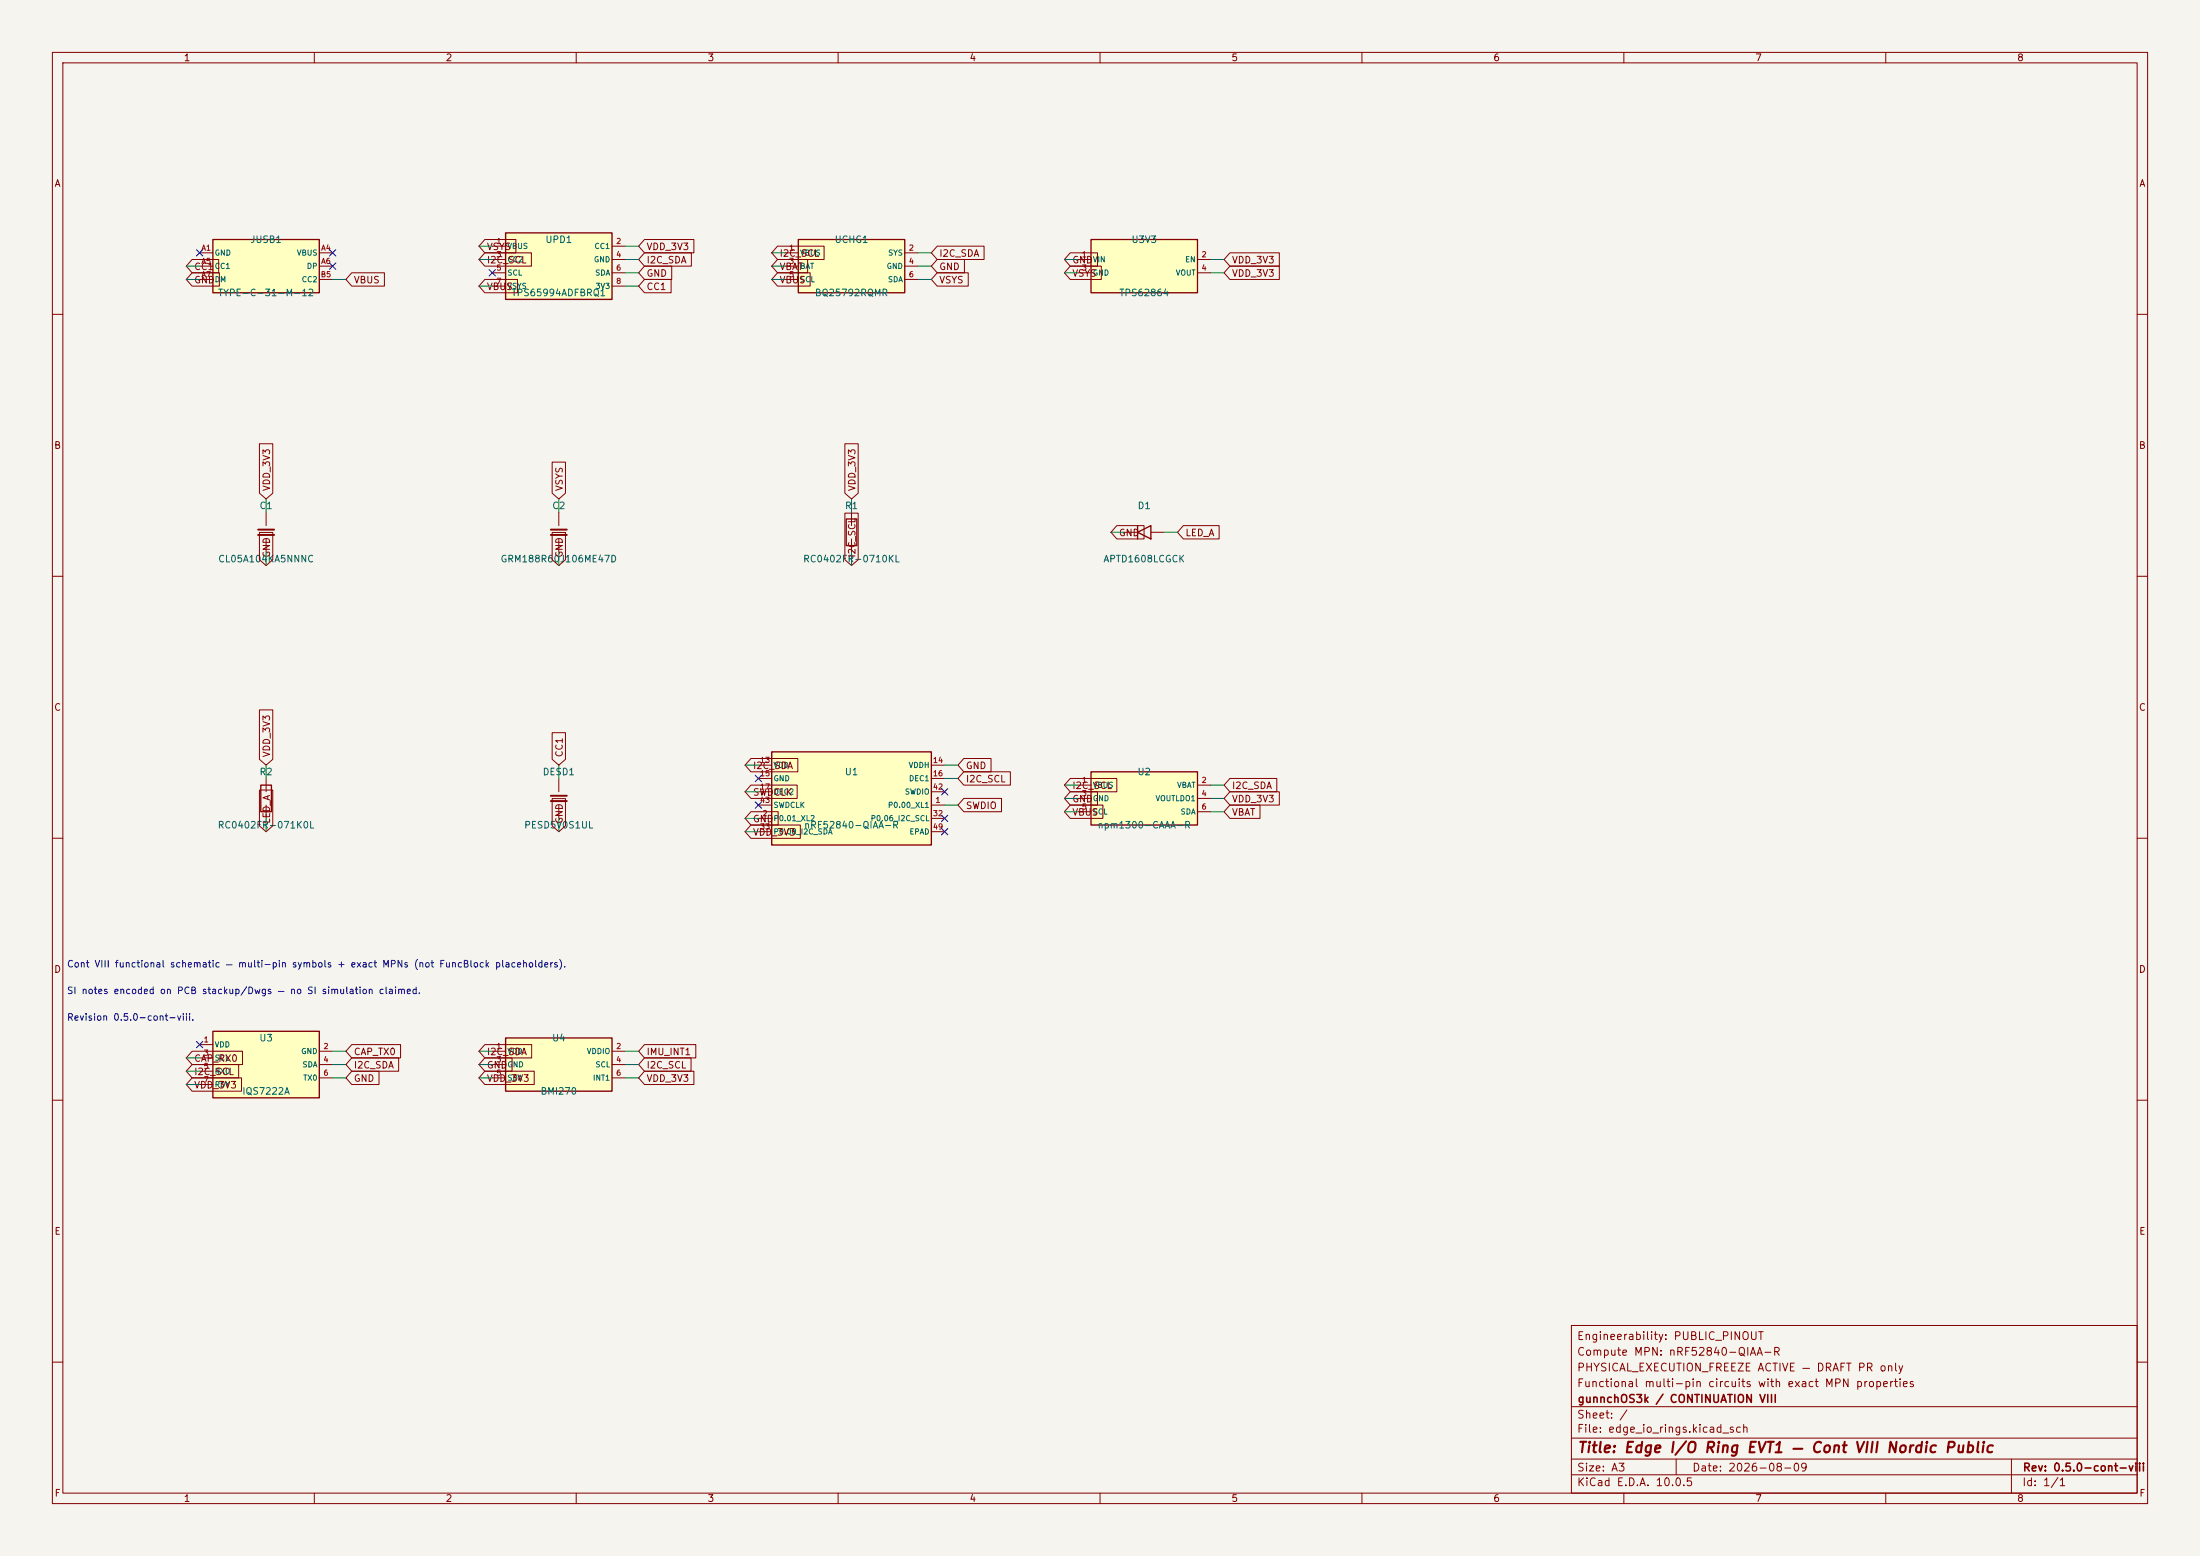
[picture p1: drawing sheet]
<svg xmlns="http://www.w3.org/2000/svg" width="420mm" height="297mm" viewBox="0 0 420 297" stroke-linecap="round" stroke-linejoin="round" font-family="sans-serif">
<path d="M0 0h420v297h-420z" fill="#f5f4ef" stroke="#f5f4ef" stroke-width=".19"/>
<g fill="none" stroke="#840000" stroke-width=".19">
<path d="M10 10h400v277h-400zM12 12h396v273h-396zM60 10v2M110 10v2M160 10v2M210 10v2M260 10v2M310 10v2M360 10v2M10 60h2M408 60h2M10 110h2"/>
<path d="M408 110h2M10 160h2M408 160h2M10 210h2M408 210h2M300 253h108v32h-108zM10 260h2M300 278.5h108M300 274.5h108M300 268.5h108M320 278.5v3M384 278.5v6.5"/>
<path d="M408 260h2M60 285v2M110 285v2M160 285v2M210 285v2M260 285v2M300 281.5h108M310 285v2M360 285v2"/>
</g>
<path d="M96.5 44.5h20.3v12.7h-20.3z" fill="#ffffc2"/>
<path d="M96.5 44.5h20.3v12.7h-20.3z" fill="none" stroke="#840000" stroke-width=".25"/>
<path d="M94 47h2.5M94 49.5h2.5M94 52.1h2.5M94 54.6h2.5M116.8 47h2.6M116.8 49.5h2.6M116.8 52.1h2.6M116.8 54.6h2.6" fill="none" stroke="#840000" stroke-width=".19"/>
<path d="M40.6 196.9h20.4v12.7h-20.4z" fill="#ffffc2"/>
<path d="M40.6 196.9h20.4v12.7h-20.4z" fill="none" stroke="#840000" stroke-width=".25"/>
<path d="M106.7 148.6v2.5M106.7 153.7v2.5M38.1 199.4h2.5M38.1 201.9h2.5M38.1 204.5h2.5M38.1 207h2.5M61 200.7h2.5M61 203.2h2.5M61 205.7h2.5" fill="none" stroke="#840000" stroke-width=".19"/>
<path d="M105.2 151.9h3M105.2 152.9h3" fill="none" stroke="#840000" stroke-width=".37"/>
<path d="M208.3 147.3h20.3v10.2h-20.3z" fill="#ffffc2"/>
<path d="M217.2 101.6l2.5-1.3v2.6zM217.2 100.3v2.6M208.3 147.3h20.3v10.2h-20.3z" fill="none" stroke="#840000" stroke-width=".25"/>
<path d="M214.6 101.6h2.6M219.7 101.6h2.5M205.7 149.9h2.6M205.7 152.4h2.6M205.7 154.9h2.6M228.6 149.9h2.5M228.6 152.4h2.5M228.6 154.9h2.5" fill="none" stroke="#840000" stroke-width=".19"/>
<path d="M40.6 45.7h20.4v10.2h-20.4z" fill="#ffffc2"/>
<path d="M40.6 45.7h20.4v10.2h-20.4z" fill="none" stroke="#840000" stroke-width=".25"/>
<path d="M38.1 48.3h2.5M38.1 50.8h2.5M38.1 53.3h2.5M61 48.3h2.5M61 50.8h2.5M61 53.3h2.5" fill="none" stroke="#840000" stroke-width=".19"/>
<path d="M147.3 143.5h30.5v17.8h-30.5z" fill="#ffffc2"/>
<path d="M161.5 99.1h2.1v5h-2.1zM147.3 143.5h30.5v17.8h-30.5z" fill="none" stroke="#840000" stroke-width=".25"/>
<g fill="none" stroke="#840000" stroke-width=".19">
<path d="M162.6 97.8v2.5M162.6 102.9v2.5M144.8 153.7h2.5M144.8 156.2h2.5M144.8 146.1h2.5M144.8 148.6h2.5M144.8 151.1h2.5M144.8 158.8h2.5M177.8 153.7h2.5M177.8 156.2h2.5M177.8 146.1h2.5M177.8 148.6h2.5"/>
<path d="M177.8 151.1h2.5M177.8 158.8h2.5"/>
</g>
<path d="M96.5 198.1h20.3v10.2h-20.3z" fill="#ffffc2"/>
<path d="M49.8 149.9h2v5h-2zM96.5 198.1h20.3v10.2h-20.3z" fill="none" stroke="#840000" stroke-width=".25"/>
<path d="M50.8 97.8v2.5M106.7 97.8v2.5M50.8 102.9v2.5M106.7 102.9v2.5M50.8 148.6v2.5M50.8 153.7v2.5M94 200.7h2.5M94 203.2h2.5M94 205.7h2.5M116.8 200.7h2.6M116.8 203.2h2.6M116.8 205.7h2.6" fill="none" stroke="#840000" stroke-width=".19"/>
<path d="M49.3 101.1h3M49.3 102.1h3M105.2 101.1h3M105.2 102.1h3" fill="none" stroke="#840000" stroke-width=".37"/>
<path d="M208.3 45.7h20.3v10.2h-20.3z" fill="#ffffc2"/>
<path d="M208.3 45.7h20.3v10.2h-20.3z" fill="none" stroke="#840000" stroke-width=".25"/>
<path d="M205.7 49.5h2.6M205.7 52.1h2.6M228.6 49.5h2.5M228.6 52.1h2.5" fill="none" stroke="#840000" stroke-width=".19"/>
<path d="M152.4 45.7h20.3v10.2h-20.3z" fill="#ffffc2"/>
<path d="M152.4 45.7h20.3v10.2h-20.3z" fill="none" stroke="#840000" stroke-width=".25"/>
<g fill="none" stroke="#840000" stroke-width=".19">
<path d="M36.7 49.5h5.1v2.6h-5.1l-1.1-1.3zM36.7 52.1h5.2v2.5h-5.2l-1.1-1.3zM67.2 52.1h6.2v2.5h-6.2l-1.2-1.3zM92.6 45.7h5.9v2.6h-5.9l-1.2-1.3zM92.6 48.3h8.8v2.5h-8.8l-1.2-1.3zM92.6 53.3h6.2v2.6h-6.2l-1.2-1.3zM123 53.3h5.1v2.6h-5.1l-1.1-1.3zM123 50.8h5.2v2.5h-5.2l-1.1-1.2zM123 48.3h9v2.5h-9l-1.1-1.3zM123 45.7h9.5v2.6h-9.5l-1.1-1.3zM148.4 47h8.9v2.5h-8.9l-1.1-1.2zM148.4 52.1h6.3v2.5h-6.3l-1.1-1.3z"/>
<path d="M148.4 49.5h5.8v2.6h-5.8l-1.1-1.3zM149.9 48.3h2.5M149.9 50.8h2.5M149.9 53.3h2.5M172.7 48.3h2.6M172.7 50.8h2.6M172.7 53.3h2.6M178.9 52.1h5.9v2.5h-5.9l-1.1-1.3zM178.9 49.5h5.2v2.6h-5.2l-1.1-1.3zM178.9 47h9v2.5h-9l-1.1-1.2zM204.3 50.8h5.9v2.5h-5.9l-1.1-1.2zM204.3 48.3h5.2v2.5h-5.2l-1.1-1.3z"/>
<path d="M234.8 50.8h9.4v2.5h-9.4l-1.1-1.2zM234.8 48.3h9.4v2.5h-9.4l-1.1-1.3zM49.5 84.7h2.6v9.4l-1.3 1.2-1.3-1.2zM105.4 88.2h2.6v5.9l-1.3 1.2-1.3-1.2zM161.3 84.7h2.5v9.4l-1.2 1.2-1.3-1.2zM161.3 97.9h2.5v8.9l-1.2 1.2-1.3-1.2zM49.5 101.6h2.6v5.2l-1.3 1.2-1.3-1.2zM105.4 101.6h2.6v5.2l-1.3 1.2-1.3-1.2zM213.2 100.3h5.2v2.6h-5.2l-1.1-1.3zM225.9 100.3h6.8v2.6h-6.8l-1.1-1.3zM49.5 135.5h2.6v9.4l-1.3 1.2-1.3-1.2zM105.4 139.9h2.6v5l-1.3 1.2-1.3-1.2z"/>
<path d="M49.5 150.8h2.6v6.8l-1.3 1.2-1.3-1.2zM105.4 152.4h2.6v5.2l-1.3 1.2-1.3-1.2zM143.4 154.9h5.2v2.6h-5.2l-1.2-1.3zM143.4 157.5h9.4v2.5h-9.4l-1.2-1.2zM143.4 144.8h8.9v2.5h-8.9l-1.2-1.2zM143.4 149.9h8.8v2.5h-8.8l-1.2-1.3zM184 147.3h8.9v2.6h-8.9l-1.1-1.3zM184 144.8h5.2v2.5h-5.2l-1.1-1.2zM184 152.4h7.2v2.5h-7.2l-1.1-1.2zM204.3 148.6h8.9v2.5h-8.9l-1.1-1.2zM204.3 153.7h6.2v2.5h-6.2l-1.1-1.3zM204.3 151.1h5.2v2.6h-5.2l-1.1-1.3z"/>
<path d="M234.8 148.6h8.9v2.5h-8.9l-1.1-1.2zM234.8 151.1h9.4v2.6h-9.4l-1.1-1.3zM234.8 153.7h5.7v2.5h-5.7l-1.1-1.3zM67.2 199.4h9.3v2.5h-9.3l-1.2-1.2zM92.6 199.4h8.9v2.5h-8.9l-1.2-1.2zM123 199.4h9.8v2.5h-9.8l-1.1-1.2zM36.7 200.7h9.6v2.5h-9.6l-1.1-1.3zM36.7 203.2h8.9v2.5h-8.9l-1.1-1.2zM36.7 205.7h9.4v2.6h-9.4l-1.1-1.3zM67.2 201.9h8.9v2.6h-8.9l-1.2-1.3zM67.2 204.5h5.2v2.5h-5.2l-1.2-1.3zM92.6 204.5h9.4v2.5h-9.4l-1.2-1.3z"/>
<path d="M92.6 201.9h5.2v2.6h-5.2l-1.2-1.3zM123 201.9h8.9v2.6h-8.9l-1.1-1.3zM123 204.5h9.5v2.5h-9.5l-1.1-1.3z"/>
</g>
<g fill="none" stroke="#009600" stroke-width=".19">
<path d="M35.6 53.3h2.5M35.6 50.8h2.5M63.5 53.3h2.5M91.4 54.6h2.6M91.4 47h2.6M91.4 49.5h2.6M119.4 54.6h2.5M119.4 47h2.5M119.4 49.5h2.5M119.4 52.1h2.5M147.3 53.3h2.6M147.3 50.8h2.6"/>
<path d="M147.3 48.3h2.6M175.3 53.3h2.5M175.3 50.8h2.5M175.3 48.3h2.5M203.2 49.5h2.5M203.2 52.1h2.5M231.1 49.5h2.6M231.1 52.1h2.6M50.8 95.3v2.5M106.7 95.3v2.5M162.6 95.3v2.5M50.8 105.4v2.6"/>
<path d="M106.7 105.4v2.6M162.6 105.4v2.6M212.1 101.6h2.5M222.2 101.6h2.6M50.8 146.1v2.5M50.8 156.2v2.6M106.7 146.1v2.5M106.7 156.2v2.6M142.2 146.1h2.6M142.2 158.8h2.6M142.2 156.2h2.6M142.2 151.1h2.6"/>
<path d="M180.3 146.1h2.6M180.3 153.7h2.6M180.3 148.6h2.6M203.2 154.9h2.5M203.2 152.4h2.5M203.2 149.9h2.5M231.1 154.9h2.6M231.1 152.4h2.6M231.1 149.9h2.6M35.6 204.5h2.5M35.6 201.9h2.5M35.6 207h2.5"/>
<path d="M63.5 203.2h2.5M63.5 205.7h2.5M63.5 200.7h2.5M91.4 203.2h2.6M91.4 205.7h2.6M91.4 200.7h2.6M119.4 203.2h2.5M119.4 205.7h2.5M119.4 200.7h2.5"/>
</g>
<g fill="none" stroke="#000084" stroke-width=".19">
<path d="M37.5 47.7l1.2 1.2M38.7 47.7l-1.2 1.2M62.9 47.7l1.2 1.2M62.9 50.2l1.2 1.2M64.1 47.7l-1.2 1.2M64.1 50.2l-1.2 1.2M93.4 51.5l1.2 1.2M94.6 51.5l-1.2 1.2M144.2 148l1.2 1.2M144.2 153.1l1.2 1.2M145.4 148l-1.2 1.2M145.4 153.1l-1.2 1.2"/>
<path d="M179.7 155.6l1.2 1.2M179.7 158.1l1.2 1.3M179.7 150.5l1.2 1.2M180.9 155.6l-1.2 1.2M180.9 158.1l-1.2 1.3M180.9 150.5l-1.2 1.2M37.5 198.8l1.2 1.2M38.7 198.8l-1.2 1.2"/>
</g>
<text font-size="2" fill="#840000" x="301" y="277.8">Title: Edge I/O Ring EVT1 — Cont VIII Nordic Public</text>
<g font-size="1.5" fill="#840000">
<text x="300.9" y="256.1">Engineerability: PUBLIC_PINOUT</text>
<text x="300.9" y="262.1">PHYSICAL_EXECUTION_FREEZE ACTIVE — DRAFT PR only</text>
<text x="300.9" y="259.1">Compute MPN: nRF52840-QIAA-R</text>
<text x="300.9" y="265.1">Functional multi-pin circuits with exact MPN properties</text>
<text x="301" y="268.1">gunnchOS3k / CONTINUATION VIII</text>
<text x="300.9" y="273.8">File: edge_io_rings.kicad_sch</text>
<text x="300.9" y="271.1">Sheet: /</text>
<text x="300.9" y="281.2">Size: A3</text>
<text x="322.9" y="281.2">Date: 2026-08-09</text>
<text x="386" y="281.2">Rev: 0.5.0-cont-viii</text>
<text x="300.9" y="284">KiCad E.D.A. 10.0.5</text>
<text x="385.9" y="284">Id: 1/1</text>
</g>
<g font-size="1.3" fill="#840000">
<text x="35" y="12">1</text>
<text x="85" y="12">2</text>
<text x="135" y="12">3</text>
<text x="185" y="12">4</text>
<text x="235" y="12">5</text>
<text x="285" y="12">6</text>
<text x="335" y="12">7</text>
<text x="385" y="12">8</text>
<text x="10.3" y="36">A</text>
<text x="408.3" y="36">A</text>
<text x="37" y="51.9">CC1</text>
<text x="92.8" y="48">VSYS</text>
<text x="92.8" y="50.6">I2C_SCL</text>
<text x="123.3" y="53.1">GND</text>
<text x="123.3" y="50.6">I2C_SDA</text>
<text x="123.3" y="48">VDD_3V3</text>
<text x="148.7" y="49.3">I2C_SCL</text>
<text x="148.7" y="51.9">VBAT</text>
<text x="179.2" y="51.9">GND</text>
<text x="179.2" y="49.3">I2C_SDA</text>
<text x="204.6" y="53.1">VSYS</text>
<text x="204.6" y="50.6">GND</text>
<text x="235.1" y="53.1">VDD_3V3</text>
<text x="235.1" y="50.6">VDD_3V3</text>
<text x="37" y="54.4">GND</text>
<text x="67.4" y="54.4">VBUS</text>
<text x="92.8" y="55.7">VBUS</text>
<text x="123.3" y="55.7">CC1</text>
<text x="148.7" y="54.4">VBUS</text>
<text x="179.2" y="54.4">VSYS</text>
<text x="10.2" y="86">B</text>
<text x="408.2" y="86">B</text>
<text x="51.9" y="93.8" transform="rotate(-90 51.9 93.8)">VDD_3V3</text>
<text x="107.7" y="93.8" transform="rotate(-90 107.7 93.8)">VSYS</text>
<text x="163.6" y="93.8" transform="rotate(-90 163.6 93.8)">VDD_3V3</text>
<text x="51.9" y="106.5" transform="rotate(-90 51.9 106.5)">GND</text>
<text x="107.7" y="106.5" transform="rotate(-90 107.7 106.5)">GND</text>
<text x="163.6" y="106.5" transform="rotate(-90 163.6 106.5)">I2C_SCL</text>
<text x="213.5" y="102.7">GND</text>
<text x="226.2" y="102.7">LED_A</text>
<text x="10.2" y="136">C</text>
<text x="408.2" y="136">C</text>
<text x="51.9" y="144.6" transform="rotate(-90 51.9 144.6)">VDD_3V3</text>
<text x="107.7" y="144.6" transform="rotate(-90 107.7 144.6)">CC1</text>
<text x="143.6" y="147.1">I2C_SDA</text>
<text x="184.3" y="149.6">I2C_SCL</text>
<text x="184.3" y="147.1">GND</text>
<text x="143.6" y="152.2">SWDCLK</text>
<text x="184.3" y="154.7">SWDIO</text>
<text x="204.6" y="150.9">I2C_SCL</text>
<text x="204.6" y="156">VBUS</text>
<text x="204.6" y="153.5">GND</text>
<text x="235.1" y="150.9">I2C_SDA</text>
<text x="235.1" y="153.5">VDD_3V3</text>
<text x="235.1" y="156">VBAT</text>
<text x="51.9" y="157.3" transform="rotate(-90 51.9 157.3)">LED_A</text>
<text x="107.7" y="157.3" transform="rotate(-90 107.7 157.3)">GND</text>
<text x="143.6" y="157.3">GND</text>
<text x="143.6" y="159.8">VDD_3V3</text>
<text x="10.2" y="186">D</text>
<text x="408.2" y="186">D</text>
<text x="37" y="203">CAP_RX0</text>
<text x="67.4" y="201.7">CAP_TX0</text>
<text x="92.8" y="201.7">I2C_SDA</text>
<text x="123.3" y="201.7">IMU_INT1</text>
<text x="37" y="205.5">I2C_SCL</text>
<text x="37" y="208.1">VDD_3V3</text>
<text x="67.4" y="204.3">I2C_SDA</text>
<text x="67.4" y="206.8">GND</text>
<text x="92.8" y="206.8">VDD_3V3</text>
<text x="92.8" y="204.3">GND</text>
<text x="123.3" y="204.3">I2C_SCL</text>
<text x="123.3" y="206.8">VDD_3V3</text>
<text x="10.3" y="236">E</text>
<text x="408.3" y="236">E</text>
<text x="10.3" y="286">F</text>
<text x="35" y="287">1</text>
<text x="85" y="287">2</text>
<text x="135" y="287">3</text>
<text x="185" y="287">4</text>
<text x="235" y="287">5</text>
<text x="285" y="287">6</text>
<text x="335" y="287">7</text>
<text x="385" y="287">8</text>
<text x="408.3" y="286">F</text>
</g>
<g font-size="1.3" fill="#006464">
<text x="47.7" y="46.7">JUSB1</text>
<text x="104" y="46.7">UPD1</text>
<text x="159.2" y="46.7">UCHG1</text>
<text x="215.9" y="46.7">U3V3</text>
<text x="41.5" y="56.8">TYPE-C-31-M-12</text>
<text x="97.5" y="56.8">TPS65994ADFBRQ1</text>
<text x="155.4" y="56.8">BQ25792RQMR</text>
<text x="213.6" y="56.8">TPS62864</text>
<text x="49.4" y="97.5">C1</text>
<text x="105.3" y="97.5">C2</text>
<text x="161.2" y="97.5">R1</text>
<text x="217.1" y="97.5">D1</text>
<text x="41.5" y="107.6">CL05A104KA5NNNC</text>
<text x="95.5" y="107.6">GRM188R60J106ME47D</text>
<text x="153.2" y="107.6">RC0402FR-0710KL</text>
<text x="210.5" y="107.6">APTD1608LCGCK</text>
<text x="49.4" y="148.3">R2</text>
<text x="103.5" y="148.3">DESD1</text>
<text x="161.2" y="148.3">U1</text>
<text x="217" y="148.3">U2</text>
<text x="41.5" y="158.4">RC0402FR-071K0L</text>
<text x="100" y="158.4">PESD5V0S1UL</text>
<text x="153.4" y="158.4">nRF52840-QIAA-R</text>
<text x="209.4" y="158.4">npm1300-CAAA-R</text>
<text x="49.4" y="199.1">U3</text>
<text x="105.3" y="199.1">U4</text>
<text x="46.1" y="209.2">IQS7222A</text>
<text x="103.1" y="209.2">BMI270</text>
</g>
<g font-size="1.3" fill="#0000c2">
<text x="12.7" y="185">Cont VIII functional schematic — multi-pin symbols + exact MPNs (not FuncBlock placeholders).</text>
<text x="12.7" y="190.1">SI notes encoded on PCB stackup/Dwgs — no SI simulation claimed.</text>
<text x="12.7" y="195.1">Revision 0.5.0-cont-viii.</text>
</g>
<g font-size="1" fill="#a90000">
<text x="94.7" y="46.8">1</text>
<text x="117.5" y="46.8">2</text>
<text x="38.3" y="48.1">A1</text>
<text x="38.3" y="50.6">A5</text>
<text x="38.3" y="53.2">A7</text>
<text x="61.1" y="53.2">B5</text>
<text x="61.2" y="48.1">A4</text>
<text x="61.2" y="50.6">A6</text>
<text x="94.7" y="49.3">3</text>
<text x="94.7" y="51.9">5</text>
<text x="117.5" y="49.3">4</text>
<text x="117.5" y="51.9">6</text>
<text x="150.5" y="48.1">1</text>
<text x="150.5" y="50.6">3</text>
<text x="150.5" y="53.2">5</text>
<text x="173.4" y="48.1">2</text>
<text x="173.4" y="50.6">4</text>
<text x="173.4" y="53.2">6</text>
<text x="206.4" y="49.3">1</text>
<text x="206.4" y="51.9">3</text>
<text x="229.3" y="49.3">2</text>
<text x="229.3" y="51.9">4</text>
<text x="94.7" y="54.4">7</text>
<text x="117.5" y="54.4">8</text>
<text x="145" y="145.9">13</text>
<text x="145" y="148.4">15</text>
<text x="178" y="145.9">14</text>
<text x="178" y="148.4">16</text>
<text x="206.4" y="149.7">1</text>
<text x="229.3" y="149.7">2</text>
<text x="145" y="150.9">17</text>
<text x="145" y="153.5">43</text>
<text x="178" y="150.9">42</text>
<text x="178.5" y="153.5">1</text>
<text x="206.4" y="152.2">3</text>
<text x="206.4" y="154.8">5</text>
<text x="229.3" y="152.2">4</text>
<text x="229.3" y="154.8">6</text>
<text x="145" y="158.6">33</text>
<text x="145.5" y="156">2</text>
<text x="178" y="156">32</text>
<text x="178" y="158.6">49</text>
<text x="38.8" y="199.2">1</text>
<text x="38.8" y="201.7">3</text>
<text x="61.6" y="200.5">2</text>
<text x="61.6" y="203">4</text>
<text x="94.7" y="200.5">1</text>
<text x="94.7" y="203">3</text>
<text x="117.5" y="200.5">2</text>
<text x="117.5" y="203">4</text>
<text x="38.8" y="204.3">5</text>
<text x="38.8" y="206.8">7</text>
<text x="61.6" y="205.6">6</text>
<text x="94.7" y="205.6">5</text>
<text x="117.5" y="205.6">6</text>
</g>
<g font-size="1" fill="#006464">
<text x="96.8" y="47.8">VBUS</text>
<text x="113.4" y="47.8">CC1</text>
<text x="40.9" y="49">GND</text>
<text x="40.9" y="51.6">CC1</text>
<text x="56.6" y="49">VBUS</text>
<text x="58.5" y="51.6">DP</text>
<text x="96.8" y="50.3">CC2</text>
<text x="96.8" y="52.8">SCL</text>
<text x="113.3" y="50.3">GND</text>
<text x="113.5" y="52.8">SDA</text>
<text x="152.7" y="49">VBUS</text>
<text x="152.7" y="51.6">BAT</text>
<text x="169.2" y="51.6">GND</text>
<text x="169.5" y="49">SYS</text>
<text x="208.5" y="50.3">VIN</text>
<text x="208.5" y="52.8">GND</text>
<text x="224.4" y="52.8">VOUT</text>
<text x="226.2" y="50.3">EN</text>
<text x="40.9" y="54.1">DM</text>
<text x="57.5" y="54.1">CC2</text>
<text x="96.8" y="55.4">VSYS</text>
<text x="113.6" y="55.4">3V3</text>
<text x="152.7" y="54.1">SCL</text>
<text x="169.4" y="54.1">SDA</text>
<text x="147.6" y="146.8">VDD</text>
<text x="147.6" y="149.4">GND</text>
<text x="173.4" y="146.8">VDDH</text>
<text x="173.4" y="149.4">DEC1</text>
<text x="147.6" y="151.9">DEC2</text>
<text x="147.6" y="154.4">SWDCLK</text>
<text x="169.4" y="154.4">P0.00_XL1</text>
<text x="172.7" y="151.9">SWDIO</text>
<text x="208.5" y="150.6">VBUS</text>
<text x="208.5" y="153.2">GND</text>
<text x="208.5" y="155.7">SCL</text>
<text x="220.5" y="153.2">VOUTLDO1</text>
<text x="224.6" y="150.6">VBAT</text>
<text x="225.3" y="155.7">SDA</text>
<text x="147.6" y="157">P0.01_XL2</text>
<text x="147.6" y="159.5">P0.08_I2C_SDA</text>
<text x="166.1" y="157">P0.06_I2C_SCL</text>
<text x="173.5" y="159.5">EPAD</text>
<text x="40.9" y="200.2">VDD</text>
<text x="40.9" y="202.7">SCL</text>
<text x="57.4" y="201.4">GND</text>
<text x="57.6" y="204">SDA</text>
<text x="96.8" y="201.4">VDD</text>
<text x="96.8" y="204">GND</text>
<text x="111.9" y="201.4">VDDIO</text>
<text x="113.6" y="204">SCL</text>
<text x="40.9" y="205.2">RX0</text>
<text x="40.9" y="207.8">RDY</text>
<text x="57.8" y="206.5">TX0</text>
<text x="96.8" y="206.5">SDA</text>
<text x="113.1" y="206.5">INT1</text>
</g>
</svg>
